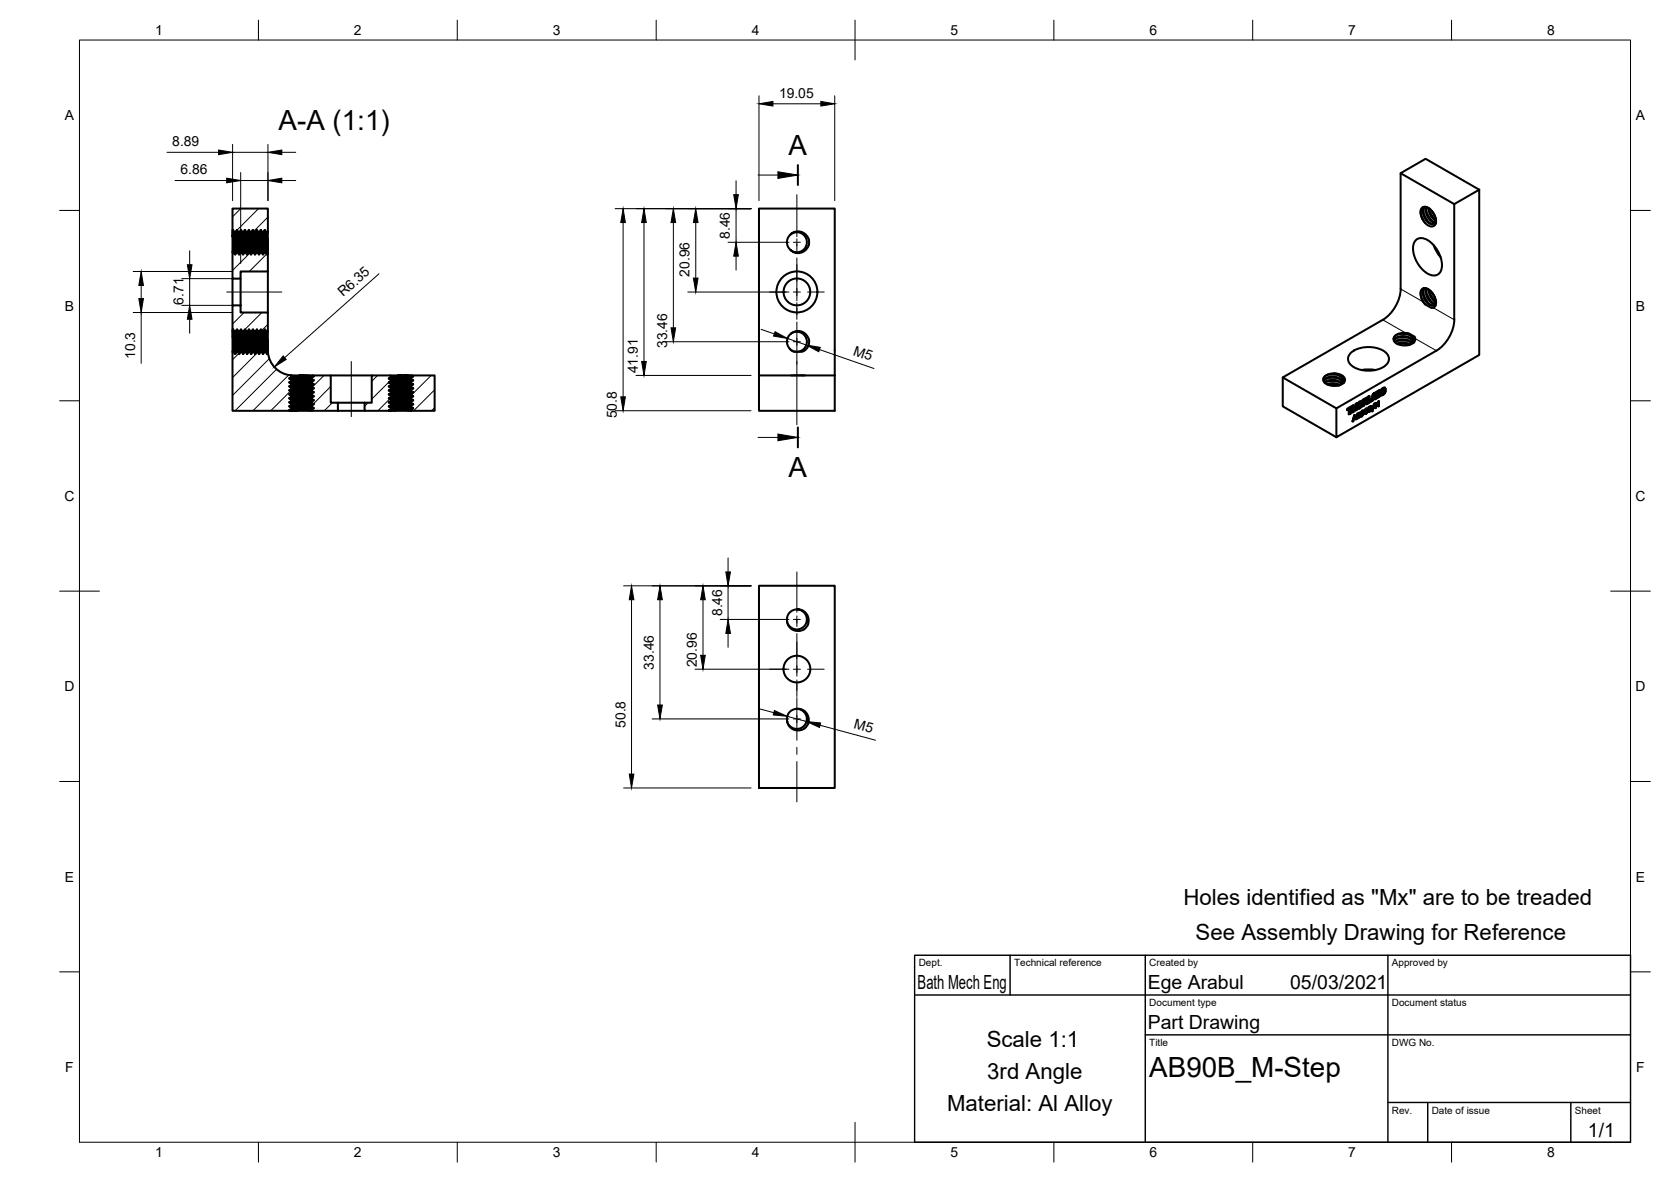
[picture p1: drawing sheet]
<svg xmlns="http://www.w3.org/2000/svg" width="420mm" height="297mm" viewBox="0 0 420 297" stroke-linecap="round" stroke-linejoin="round" font-family="sans-serif">
<!-- layer: Visible -->
<g fill="none" stroke="#000" stroke-width=".51">
<path d="M58.5 52.4h8.9l-.2 6h-.2l-.4-.6-.4 .6h-.2l-.4-.6-.4 .6h-.2l-.4-.6-.4 .6h-.3l-.3-.6-.4 .6h-.3l-.3-.6-.4 .6h-.2l-.4-.6-.4 .6h-.2l-.4-.6-.4 .6h-.3l-.3-.6-.4 .6h-.3l-.3-.6-.1 .2zM58.5 58v.4M58.5 59.6v3.8M58.5 57.8v1.8l.1-1.8M58.9 58.4l-.4 5M59.2 58.4l-.4 5M59.5 57.8l-.4 6.1M59.6 57.8l-.4 6.1M59.9 58.4l-.4 5M60.2 58.4l-.4 5M60.6 57.8l-.5 6.1M60.6 57.8l-.4 6.1"/>
<path d="M61 58.4l-.5 5M61.2 58.4l-.5 5M61.6 57.8l-.5 6.1M61.6 57.8l-.4 6.1M62 58.4l-.5 5M62.2 58.4l-.4 5M62.5 57.8l-.4 6.1M62.6 57.8l-.4 6.1M62.9 58.4l-.4 5M63.2 58.4l-.4 5M63.5 57.8l-.4 6.1M63.6 57.8l-.4 6.1"/>
<path d="M63.9 58.4l-.4 5M64.2 58.4l-.4 5M64.6 57.8l-.5 6.1M64.6 57.8l-.4 6.1M65 58.4l-.5 5M65.2 58.4l-.5 5M65.6 57.8l-.5 6.1M65.6 57.8l-.4 6.1M66 58.4l-.5 5M66.2 58.4l-.4 5M66.5 57.8l-.4 6.1M66.6 57.8l-.4 6.1"/>
<path d="M67 58.4l-.5 5M67.2 58.4l-.4 5M67.4 58.2v1.9M198.7 59a2.75 2.75 0 0 1 3.9-.1 2.75 2.75 0 0 1 0 3.9 2.75 2.75 0 0 1-3.9 0 2.52 2.52 0 0 0 3.5-.2 2.52 2.52 0 0 0 0-3.5 2.52 2.52 0 0 0-3.5-.1zM198.7 59a2.51 2.51 0 0 0 0 3.8M352.2 43.5l6.3-3.6 13.4 7.8M357.5 54.6l.9 1.5M357.8 52.1a2.19 2.19 0 0 0 0 3.1M358.1 52l-.3 .7v.7l.7 1.9a1.62 1.62 0 0 0 2.1 .9 2.97 2.97 0 0 0-1.3-3.8 1.24 1.24 0 0 0-1.6-.2 1.24 1.24 0 0 0-.4 1.5l.2 1.1a2.62 2.62 0 0 0 3.1 2 2.53 2.53 0 0 0-.2-3.3 2.28 2.28 0 0 0-2.6-1.4M358.2 52a3.3 3.3 0 0 0 2.2 4.3l.2-.1M358.2 54.2l.6 1.2M358.5 52a3.5 3.5 0 0 0 2.3 4"/>
<path d="M358.7 52.1a3.6 3.6 0 0 0 2.2 3.8M358.9 53.8l.7 1.2M359.2 52.3l.4 1.7 .5 .7 .9 .7M359.4 52.4a3.9 3.9 0 0 0 1.6 2.8M359.6 53.4l.7 1.2M360.2 53.2l.5 1M371.9 47.7v41.5l-35.9 20.7v-7.3M371.9 47.7l-6.2 3.6M58.5 76.7h2v1.8h6.9l-.2 4.9h-.2l-.3-.6-.4 .6h-.3l-.3-.6-.5 .6h-.2l-.4-.6-.4 .6h-.2l-.4-.6-.4 .6h-.2l-.3-.6-.4 .6h-.3l-.3-.6-.5 .6h-.2l-.4-.6-.4 .6h-.2l-.4-.6-.4 .6h-.2l-.3-.6-.2 .2zM58.5 70v6.7M58.5 63.4h.3l.3 .5 .4-.5h.3l.3 .5 .4-.5h.2l.4 .5 .4-.5h.3l.3 .5 .4-.5h.3l.3 .5 .4-.5h.3l.3 .5 .4-.5h.2l.4 .5 .4-.5h.3l.3 .5 .4-.5h.3l.3 .5 .3-.3v4.6h-6.9v1.8h-2zM60.5 70v6.7"/>
<path d="M67.1 63.9l.3-3.8-.2 3.8M67.4 61.7v1.9M67.4 68.2v10.3M352.2 72.6a9.9 9.9 0 0 1-4.5 7.8l-25.2 14.5 13.5 7.7 25.2-14.5a9.9 9.9 0 0 0 4.5-7.8v-29l-13.5-7.8v29.1M355.9 60.4a2.62 2.62 0 0 1 3.7 .4 7.3 7.3 0 0 1 2.7 7.3 2.16 2.16 0 0 1-3.4 .6 7.8 7.8 0 0 1-3.5-7.1zM357.5 75.1l.9 1.4M357.7 75.5l.7 1 1.5 .9 .7-.2 .4-.4M357.8 72.5l-.4 .4-.2 .6 .1 1 .4 1M357.9 72.5a1.97 1.97 0 0 0-.2 3M358 72.5a3.2 3.2 0 0 0 2.3 4.3 1.72 1.72 0 0 0 .2-2.5 2.88 2.88 0 0 0-2.6-1.8 3 3 0 0 1 3 2.4l.2 1-.1 .9M358.2 72.4a3.3 3.3 0 0 0 2.2 4.3h.2M358.2 74.7l.6 1.1"/>
<path d="M358.5 72.5a3.5 3.5 0 0 0 2.3 3.9M358.7 72.5a3.6 3.6 0 0 0 2.1 3.8M358.9 74.3l.6 1.1M359.2 72.8l.4 1.7 .7 .9 .6 .5M359.4 72.9a4 4 0 0 0 1.5 2.7M359.6 73.9l.7 1.1M360.2 73.7l.5 .9M360.5 61.6l.7 1.6 1 1.5M58.5 83v.5M58.6 82.8l-.1 2M58.7 82.8l-.2 5.6M59 83.4l-.5 5"/>
<path d="M59.2 83.4l-.4 5M59.6 82.8l-.5 6.1M59.6 82.8l-.4 6.1M60 83.4l-.5 5M60.2 83.4l-.4 5M60.6 82.8l-.5 6.1M60.6 82.8l-.4 6.1M61 83.4l-.5 5M61.2 83.4l-.4 5M61.6 82.8l-.5 6.1M61.7 82.8l-.5 6.1M62 83.4l-.5 5"/>
<path d="M62.3 83.4l-.5 5M62.6 82.8l-.5 6.1M62.7 82.8l-.5 6.1M63 83.4l-.5 5M63.2 83.4l-.4 5M63.6 82.8l-.5 6.1M63.6 82.8l-.4 6.1M64 83.4l-.5 5M64.2 83.4l-.4 5M64.6 82.8l-.5 6.1M64.6 82.8l-.4 6.1M65 83.4l-.5 5"/>
<path d="M65.2 83.4l-.4 5M65.6 82.8l-.5 6.1M65.7 82.8l-.5 6.1M66 83.4l-.5 5M66.3 83.4l-.5 5M66.5 88.4l-.3 .5-.4-.5h-.3l-.3 .5-.4-.5h-.3l-.3 .5-.4-.5h-.3l-.3 .5-.4-.5h-.3l-.3 .5-.4-.5h-.3l-.3 .5-.4-.5h-.3l-.3 .5-.4-.5h-.3l-.3 .5-.4-.5h-.3v14.8h14.4l-.2-.2 .6-.3v-.2l-.6-.4 .6-.4v-.2l-.6-.4 .6-.4v-.2l-.6-.5 .6-.3v-.3l-.6-.4 .6-.3v-.2l-.6-.4 .6-.4v-.2l-.6-.4 .6-.4v-.2l-.6-.5 .6-.3v-.3l-.6-.4 .6-.3v-.2l-.2-.2h.2M66.5 88.4h.3l.3 .5 .3-.5M66.6 82.8l-.5 6.1M66.7 82.8l-.5 6.1M67 83.4l-.5 5M67.2 83.4l-.4 5M67.4 86.9v-1.5l-.3 3.5"/>
<path d="M67.4 83.2v2.2M67.4 88.4a6.4 6.4 0 0 0 5.9 5.9M67.4 88.4v-1.5l-.2 2M72.7 95.1l6.2 .5M72.7 95l6.2 .5M72.7 96.1l6.2 .5M72.7 96l6.2 .5M72.7 97.1l6.2 .5M72.7 97.1l6.2 .4M72.7 98.1l6.2 .5M72.7 98.1l6.2 .4M72.7 99.1l6.2 .5"/>
<path d="M72.7 99l6.2 .5M73.3 94.5l5 .4M73.3 94.3h2M73.3 95.4l5 .5M73.3 96.5l5 .4M73.3 97.5l5 .4M73.3 98.5l5 .4M73.3 99.4l5 .5M73.3 94.7l5 .5M73.3 95.7l5 .5M73.3 96.7l5 .5M73.3 97.7l5 .5"/>
<path d="M73.3 98.7l5 .5M73.3 99.7l5 .5M76.9 94.3h1.7M78.6 94.3h4.6v6.9h1.8v2h-6.7v-.3l.6-.3-.6-.4v-.3l.6-.3-.6-.4v-.3l.6-.3-.6-.4v-.3l.6-.3-.6-.4v-.3l.6-.3-.6-.4v-.3l.6-.3-.6-.4v-.3l.6-.3-.6-.4v-.3l.6-.3-.6-.4v-.3l.6-.3zM78.9 94.5l-3.6-.2 3.6 .3M83.2 94.3h10.3M93.5 94.3l4.8 .2v.2l-.5 .4 .5 .4v.2l-.5 .4 .5 .4v.2l-.5 .4 .5 .4v.3l-.5 .3 .5 .4v.2l-.5 .4 .5 .4v.2l-.5 .4 .5 .4v.2l-.5 .4 .5 .4v.3l-.5 .3 .5 .4v.3l-.5 .3 .1 .1h-6.2v-2h1.8zM97.8 95.1l6.1 .4M97.8 97.1l6.1 .4M97.8 96.1l6.1 .4M97.8 99.1l6.1 .4M97.8 95.2l6.1 .4"/>
<path d="M97.8 97.1l6.1 .5M97.8 96.1l6.1 .5M97.8 99.2l6.1 .4M97.8 98.2l6.1 .4M97.8 98.1l6.1 .4M98.1 94.3h1.9M98.3 94.5l5 .4M98.3 94.7l5 .5M98.3 95.5l5 .4M98.3 95.7l5 .5M98.3 99.5l5 .4M98.3 99.7l5 .5"/>
<path d="M98.3 96.5l5 .5M98.3 96.7l5 .5M98.3 98.5l5 .4M98.3 98.7l5 .5M98.3 97.5l5 .4M98.3 97.8l5 .4M101.6 94.3h-1.6l3.9 .3M103.5 94.3h5.8v8.9h-6v-.3l.6-.3-.6-.4v-.3l.6-.3-.6-.4v-.2l.6-.4-.6-.4v-.3l.6-.3-.6-.4v-.3l.6-.3-.6-.4v-.3l.6-.3-.6-.4v-.2l.6-.4-.6-.4v-.3l.6-.3-.6-.4v-.3l.6-.3zM103.5 94.3h-1.9l2.3 .2M190.8 94.3v-41.9h19.1v41.9M190.8 94.3v8.9h19.1v-8.9M190.8 94.3h19.1"/>
<path d="M198.9 83.8a2.78 2.78 0 0 1 4.5 1.6M198.9 83.8a2.51 2.51 0 0 1 3.4 .5 2.51 2.51 0 0 1-.3 3.5 2.51 2.51 0 0 1-3.4-.1M198.9 83.8a2.51 2.51 0 0 0-.3 3.8M199 94.3h3.4M203.4 85.3a2.7 2.7 0 0 1-1.7 3.1h-2.1l-1-.7M322.5 94.9v7.2l13.5 7.8M332.7 95.4a2.59 2.59 0 0 0 3.1 1.6 1.94 1.94 0 0 0 2.4-1.7 2.5 2.5 0 0 0-2.8-1.5 2.01 2.01 0 0 1 2.3 2l-.5 .7-.8 .4M332.7 95.3l.1-.4 .6-.5 1.8-.3 1.7 .4 .7 .6 .2 .5M332.8 95.7a3.2 3.2 0 0 1 4.1-.6l.8 .8M332.8 95.8a3.3 3.3 0 0 1 4.8 .2M333 96.1a3.6 3.6 0 0 1 4.4 .2M333.1 96.2a3.8 3.8 0 0 1 4.2 .2"/>
<path d="M333.6 96.5a4.2 4.2 0 0 1 3.3 .2M333.9 96.7a4.1 4.1 0 0 1 2.7 .1M334.3 94.1h1.5M334.3 94.9h1.5M334.3 95.7h1.5M334.3 96.6h1.5M335.5 93.8a2.62 2.62 0 0 0-2.7 1.3v.3M339.8 88.6a7.6 7.6 0 0 1 8.6 0 2.13 2.13 0 0 1 .8 2 2.13 2.13 0 0 1-1.5 1.7 7.8 7.8 0 0 1-7.9-.5 2 2 0 0 1 0-3.2zM342.4 93l1.7-.2 1.7 .2M343.7 100l.1 .3-.2 .5M343.9 99.8l.4-.2v1.2l.6-.4 .3-1.4 .4-.2 .5 1.2v-1.4l.6-.4a.3 .3 0 0 1 .4 .1 .3 .3 0 0 1-.1 .4l.2 .2 .3-.2a.2 .2 0 0 0 .3 .1 .2 .2 0 0 0 0-.3l-.2 .1a.39 .39 0 0 1-.5-.4 .39 .39 0 0 1 .4-.4 .41 .41 0 0 1 .3-.4 .41 .41 0 0 1 .5 .4l-.6 .1-.2 .2h.4a.44 .44 0 0 1 .5 .4 .44 .44 0 0 1-.4 .5l-.5 .3-.3-.3-.4 .7-1.1 .6-.1-.2-.4 .2-.1 .3-1.2 .7zM344.3 99.6l-.4 .2v1.5"/>
<path d="M344.3 99.5v1.2M345.2 99l-.3 1.4-.6 .4M345.4 99.3l.2 .5-.4 .2zM345.4 99.5l.1 .3-.2 .1zM345.4 99.3l.2 .5-.4 .2M345.6 98.8l-.4 .2M345.7 98.7l.3 .9M346.4 98.7l.4-.2v.3l-.4 .2zM346.4 99.2l.3-.2a.21 .21 0 0 1 .2 .2 .21 .21 0 0 1-.2 .2l-.3 .2zM346.4 99.3l.3-.2-.3 .2M346.4 99.5v-.2v.2M346.7 98.6l-.3 .3v-.2l.2-.1-.2 .3"/>
<path d="M346.7 98.6h.1M346.8 99.1l-.4 .4M346.8 98.5l-.1 .3-.3 .2M346.8 99v.4l-.4 .2M347 98.7h.1M347 98.1l-1 .5v1.4M347.1 98l.1 .2M347.2 98.5l-.1 .1M347.2 98.5v.3M347.2 98.5l.3 .1M347.2 99.1l.1 .1M347.2 99.2l-.4 .5-1.1 .7"/>
<path d="M347.2 98.6h.3M347.3 98.5v.1M347.5 98.6h.1M347.5 98.7l-.3 .2M347.5 98.6l-.3 .2-.1-.1M347.6 98.6h.3l-.2 .2-.1-.2v.2M347.6 98.6h.1M347.6 98.1h.1M347.6 98.1l.2-.1zM347.8 97.9l-.2 .2M347.9 98.6h-.3M347.9 97.9h.1"/>
<path d="M347.9 98.5l-.3 .4M347.9 98l.4-.2a.45 .45 0 0 0-.4-.4 .45 .45 0 0 0-.5 .4l-.2 .4-.3-.2-.9 .5v1.1l-.3-.9-.5 .3-.4 1.4-.5 .3v-1.2l-.5 .3v1.6v-.5l-.2-.1M347.9 98a.44 .44 0 0 1 .5 .4 .44 .44 0 0 1-.3 .5l-.5 .4a.55 .55 0 0 0-.8 .4l-1.1 .7-.1-.2-.4 .5-1.7 .9-.1-.5-.5 .2v.6l-.3 .3v-.9M348.1 97.5l-.4 .1-.4 .3v.6M348.1 97.5h.1M348.2 98.1l-.6 .1M348.2 97.4l.1 .4-.4 .2M348.3 98v.4l-.3 .6-.8 .3M350.5 85.5a3.1 3.1 0 0 1 4.1-.6l.8 .8M350.5 85.6a3.3 3.3 0 0 1 4.8 .2M350.7 85.9a3.7 3.7 0 0 1 4.4 .2M350.8 86l.9-.4 1.3-.1 1.2 .3 .8 .4"/>
<path d="M351.2 86.4a4 4 0 0 1 3.3 .1M351.5 86.5a4.2 4.2 0 0 1 2.8 .1M352 83.9h1.4M352 84.7h1.4M352 85.6h1.4M352 86.4h1.4M353.3 83.7l.9 .1 1.5 .8 .2 .7a1.64 1.64 0 0 1-1.6 1.4M353.3 83.7a1.85 1.85 0 0 1 2.1 2l-.6 .7-.8 .3M353.3 83.7a2.58 2.58 0 0 0-2.9 1.4M355.5 85.4l-.6-.8-1.1-.6-1.7-.1-1.3 .5a1.16 1.16 0 0 0-.3 1.2 1.16 1.16 0 0 0 .9 .9 4.6 4.6 0 0 0 2.8 .2M72.7 103l2.1 .2-2.1-.1M72.7 100.1l6.2 .5"/>
<path d="M72.7 100l6.2 .5M72.7 101.1l6.2 .5M72.7 101.1l6.2 .4M72.7 102.1l6.2 .5M72.7 102.1l6.2 .4M72.9 103.2h.6M73.3 100.5l5 .4M73.3 101.5l5 .4M73.3 102.5l5 .4M73.3 100.7l5 .5M73.3 101.7l5 .5M73.3 102.7l5 .5"/>
<path d="M74.8 103.2h3.6M85 103.2h6.7M85 101.2h6.7M97.8 103.1l5.6 .1M97.8 102.1l6.1 .4M97.8 101.1l6.1 .4M97.8 100.1l6.1 .4M97.8 103.2h1.7M97.8 102.2l6.1 .4M97.8 101.1l6.1 .5M97.8 100.1l6.1 .5M97.9 103.2h.4"/>
<path d="M98.3 102.5l5 .4M98.3 102.8l5 .4M98.3 101.5l5 .4M98.3 101.8l5 .4M98.3 100.5l5 .5M98.3 100.7l5 .5M338.7 102.7l1.6-.9v.6l.5-.3v-.6l.3-.2v1.7l-.3 .2v-.7l-.5 .3v.7l-.4 .2v-1.3l-.4 .2v1.3l-.4 .2v-1.2l-.4 .2zM339.1 102.9l-.4 .2M339.9 102.4l-.4 .2v1.3l-.4 .2M340.3 101.8v.6M340.5 104.4l.2-.1 .4 1-.2 .1-.1-.3-.5 .3-.2 .5zM340.6 104.5l.2 .5-.4 .2z"/>
<path d="M340.6 104.5l-.2 .7M340.7 104.3l.4 1M340.8 102.5l-.5 .3v.7l-.4 .2M340.8 105.1l-.5 .3-.2 .5M341 105.3l-.1 .1M341.1 102.2a.45 .45 0 0 0 .2 .5 .45 .45 0 0 0 .6-.1M341.1 102.2v.8l-.3 .2M341.1 101.3v.9M341.2 104l.5-.3a.24 .24 0 0 1 .3 .2 .24 .24 0 0 1-.2 .3 .44 .44 0 0 1 .2 .5 .44 .44 0 0 1-.4 .3l-.4 .2zM341.7 103.9v.3l-.4 .2M341.7 103.9l-.4 .1 .1 .4M341.7 103.9l-.4 .1v.4"/>
<path d="M341.8 101.3l-.3 .6zM341.8 104.3l-.5 .2 .1 .5 .4-.3 .1-.3-.5 .1v.5M341.8 102.6l-.4 .1M341.9 101.2a.53 .53 0 0 1 .3 .6 .53 .53 0 0 1-.6 .4l-.1-.3 .1 .4M341.9 103.7l-.1 .5M341.9 104.2a.59 .59 0 0 1-.3 .8l-.4 .2M342.1 101.2h-.3M342.1 101.2h.1M342.2 104.1h.1M342.3 103.4a.35 .35 0 0 1 .5-.2 .35 .35 0 0 1 .1 .5l-.2 .6-.4 .3 .5-.8a.35 .35 0 0 1-.6 .3 .35 .35 0 0 1 .1-.6zM342.3 103.7l.4-.4-.4 .2 .1 .4M342.3 100.8l.3 .5"/>
<path d="M342.6 101.3a.51 .51 0 0 0-.4-.5 .51 .51 0 0 0-.6 .3l-.5 1.1M342.6 101.3a1.49 1.49 0 0 1-.7 1.3M342.7 103.3a.29 .29 0 0 1 0 .5 .29 .29 0 0 1-.4-.1M342.8 103.8l-.5 .3M342.8 103.2v.9l-.5 .5M342.9 100.6v.4v-.4l.3-.2zM342.9 101.9l-.3 .2M343.2 100.5l.2-.1v.3l-.5 .3M343.3 102.8a.35 .35 0 0 1 .5-.1 .35 .35 0 0 1 .1 .5l-.1 .4a.38 .38 0 0 1-.5 .4 .38 .38 0 0 1-.2-.6zM343.4 101.1l-.5 .2v.6M343.4 102.9l.3-.1v.8a.2 .2 0 0 1-.2 .3 .2 .2 0 0 1-.2-.3zM343.4 100.4h-.2"/>
<path d="M343.5 103.9l-.3 .1M343.6 100.8a.41 .41 0 0 0 .3-.4 .41 .41 0 0 0-.4-.4l-.9 .5v.8M343.6 102.8l-.3 .3v.7M343.6 102.8h.1M343.7 100.8l.1 .6M343.7 102.6l.1 .9-.3 .5M344.1 102.3l.5-.2a.25 .25 0 0 1 .2 .1 .25 .25 0 0 1-.1 .3 .47 .47 0 0 1 .2 .5 .47 .47 0 0 1-.4 .3l-.4 .3zM344.2 102.4l.5-.2-.1 .3-.4 .3zM344.2 102.9l.6-.1-.1 .3-.5 .2zM344.6 102.2l-.4 .2v.4M344.6 102.2h.1M344.7 102.5h.1"/>
<path d="M344.7 102.7l-.5 .2v.4M344.8 102l-.1 .5M344.8 103l-.7 .6M344.8 102.5v.6M345.4 101.5l.2-.1-.7 1.9zM345.6 101.4l-.7 1.9M345.6 100.2l-.4 .2v.3l-1.7 .9M345.6 100.1l.1 .2M345.8 101.4l.2-.2 .3 .6 .4-1v1.3h-.1v-1l-.4 .9-.3-.6v1.1l-.1 .1zM345.9 101.4v1.1l-.1 .1M346 101.2l.3 .6M346.6 101.1l-.4 .9"/>
<path d="M346.7 100.8v1.3h-.1M190.8 147.2h19.1v50.8h-19.1zM200.3 153.1a2.75 2.75 0 0 1 3.1 2.5 2.75 2.75 0 0 1-2.5 3 2.75 2.75 0 0 1-3-2.5 2.51 2.51 0 0 0 2.8 2.1 2.51 2.51 0 0 0 2.2-2.7 2.51 2.51 0 0 0-2.6-2.4zM200.3 153.1a2.51 2.51 0 0 0-2.4 3M200.1 178.2a2.51 2.51 0 0 0-2.2 3.1M197.9 181.3a2.77 2.77 0 0 0 2.5 2.3 2.77 2.77 0 0 0 2.9-1.9M197.9 181.3a2.52 2.52 0 0 0 3 1.8 2.52 2.52 0 0 0 2-2.8 2.52 2.52 0 0 0-2.8-2.1 2.8 2.8 0 0 1 3.2 3.5"/>
<circle cx="200.4" cy="73.4" r="5.2"/>
<circle cx="200.4" cy="73.4" r="3.4"/>
<circle cx="200.4" cy="168.1" r="3.4"/>
</g>
<!-- layer: Visible Narrow -->
<g fill="none" stroke="#000" stroke-width=".25">
<path d="M352.2 72.6l5.7 3.3M360.4 77.3l5.3 3.1M346.6 98.2h.1M346.6 98.9h.1M346.9 99.1h.1M347.2 98.3h.1M347.5 98.6h.1M347.6 98.1h.1M347.7 80.4l5.7 3.3M347.7 97.6h.1M347.7 98h.1M347.7 98.8h.1"/>
<path d="M347.9 98.6h.1M355.8 85.1l5.4 3M341.5 103.9v.1M341.6 105h.1M341.8 101.2h.1M341.8 102.6h.1M342.9 103.5v.1M343.2 101.2h.1M343.2 100.4v.1M344.5 103.3h.1"/>
</g>
<!-- layer: Visible -->
<g fill="#000" stroke="#000" stroke-width=".25">
<circle cx="345.3" cy="99.9" r=".24"/>
<circle cx="345.4" cy="99.5" r=".24"/>
<circle cx="345.6" cy="98.8" r=".24"/>
<circle cx="345.6" cy="99.8" r=".24"/>
<circle cx="346.4" cy="99.5" r=".24"/>
<circle cx="346.4" cy="99.3" r=".24"/>
<circle cx="346.8" cy="99.1" r=".24"/>
<circle cx="347" cy="98.1" r=".24"/>
<circle cx="347.1" cy="98.5" r=".24"/>
<circle cx="347.5" cy="98.7" r=".24"/>
<circle cx="347.6" cy="98.1" r=".24"/>
<circle cx="347.8" cy="97.9" r=".24"/>
<circle cx="347.8" cy="98.6" r=".24"/>
<circle cx="347.9" cy="98" r=".24"/>
<circle cx="348.2" cy="98.1" r=".24"/>
<circle cx="348.3" cy="97.8" r=".24"/>
<circle cx="339.5" cy="102.6" r=".24"/>
<circle cx="339.5" cy="103.9" r=".24"/>
<circle cx="340.2" cy="105.8" r=".24"/>
<circle cx="340.3" cy="103.5" r=".24"/>
<circle cx="340.3" cy="102.8" r=".24"/>
<circle cx="340.3" cy="105.4" r=".24"/>
<circle cx="340.4" cy="105.2" r=".24"/>
<circle cx="340.5" cy="104.5" r=".24"/>
<circle cx="341.1" cy="102.2" r=".24"/>
<circle cx="341.6" cy="102.3" r=".24"/>
<circle cx="341.7" cy="103.9" r=".24"/>
<circle cx="341.8" cy="104.2" r=".24"/>
<circle cx="341.8" cy="104.3" r=".24"/>
<circle cx="341.9" cy="104.7" r=".24"/>
<circle cx="342" cy="104.4" r=".24"/>
<circle cx="342.3" cy="104.5" r=".24"/>
<circle cx="342.4" cy="104.6" r=".24"/>
<circle cx="342.6" cy="101.3" r=".24"/>
<circle cx="342.9" cy="101" r=".24"/>
<circle cx="342.9" cy="101.3" r=".24"/>
<circle cx="343.3" cy="103.8" r=".24"/>
<circle cx="343.4" cy="101.1" r=".24"/>
<circle cx="343.4" cy="100.4" r=".24"/>
<circle cx="343.6" cy="100.8" r=".24"/>
<circle cx="343.8" cy="101.4" r=".24"/>
<circle cx="344.2" cy="102.4" r=".24"/>
<circle cx="344.2" cy="102.9" r=".24"/>
<circle cx="344.2" cy="103.3" r=".24"/>
<circle cx="344.3" cy="100.7" r=".24"/>
<circle cx="344.7" cy="102.5" r=".24"/>
<circle cx="344.8" cy="102.2" r=".24"/>
<circle cx="344.9" cy="100.4" r=".24"/>
<circle cx="344.9" cy="102.7" r=".24"/>
<circle cx="345.1" cy="103.3" r=".24"/>
<circle cx="345.6" cy="100.2" r=".24"/>
<circle cx="346.3" cy="101.9" r=".24"/>
<circle cx="346.6" cy="101.1" r=".24"/>
</g>
<!-- layer: Visible Narrow -->
<g fill="#000" stroke="#000" stroke-width=".25">
<circle cx="346.6" cy="98.6" r=".11"/>
<circle cx="346.7" cy="99.1" r=".11"/>
<circle cx="346.7" cy="99.4" r=".11"/>
<circle cx="346.8" cy="98.6" r=".11"/>
<circle cx="347.7" cy="99.2" r=".11"/>
<circle cx="347.9" cy="98.1" r=".11"/>
<circle cx="348.4" cy="98.3" r=".11"/>
<circle cx="341.5" cy="101.9" r=".11"/>
<circle cx="341.6" cy="104.4" r=".11"/>
<circle cx="343.3" cy="103.4" r=".11"/>
<circle cx="343.8" cy="101.1" r=".11"/>
<circle cx="343.8" cy="100.2" r=".11"/>
<circle cx="344.4" cy="102.3" r=".11"/>
<circle cx="344.5" cy="102.7" r=".11"/>
</g>
<!-- layer: Border -->
<g fill="none" stroke="#000" stroke-width=".25">
<path d="M20 10.1h390v276.9h-390zM65 5.1v5M115 5.1v5M165 5.1v5M215 5.1v10M265 5.1v5M315 5.1v5M365 5.1v5M15 52.9h5M410 52.9h5M15 100.7h5M410 100.7h5"/>
<path d="M15 148.6h10M405 148.6h10M15 196.4h5M410 196.4h5M15 244.2h5M410 244.2h5M65 287v5M115 287v5M165 287v5M215 282.1v9.9M265 287v5M315 287v5"/>
<path d="M365 287v5"/>
</g>
<!-- layer: TitleBlock -->
<path d="M230 240.1h180v46.9h-180zM230 250h180M254 240.1v9.9M288 240.1v46.9M349 240.1v46.9M288 260.1h122M349 277.1h61M359 277.1v9.9M395 277.1v9.9" fill="none" stroke="#000" stroke-width=".36"/>
<!-- layer: Hatching -->
<g fill="none" stroke="#000" stroke-width=".25">
<path d="M59.5 58l-.4 .4M60.5 52.4l-2 2.1M65 52.4l-5.4 5.4M67.4 54.6l-3.6 3.5M58.5 63.4h.1M58.7 76.7l-.2 .2M61.4 78.5l-2.9 2.9M62.9 63.5l-4.4 4.5M65.8 78.5l-4.8 4.9M67 63.9l-4.3 4.3M67.4 68l-.2 .2M60 88.8l-1.5 1.6"/>
<path d="M64.9 88.5l-6.4 6.4M67.4 81.5l-1.6 1.6M67.7 90.1l-9.2 9.3M69.6 92.8l-10.5 10.4M72.6 94.2l-9 9M73 98.3l-4.9 4.9M81.5 94.3l-3 3M83.2 97.1l-4.4 4.4M95 94.3l-1.5 1.5M98.3 95.5l-4.8 4.8M103.9 94.3l-.1 .2M108.4 94.3l-4.9 5"/>
<path d="M109.3 98l-5.3 5.2M72.7 103l-.1 .2M73.3 102.5l-.5 .5M78.4 101.9l-.1 .1M83.6 101.2l-2 2M92.6 101.2l-.9 .9M98 100.3l-3 2.9M109.3 102.5l-.8 .7"/>
</g>
<!-- layer: Annotations -->
<path d="M200.6 41.5v5M200.6 107.4v5" fill="none" stroke="#000" stroke-width=".51"/>
<path d="M190.6 44h5M190.6 109.9h5" fill="none" stroke="#000" stroke-width=".25"/>
<path d="M195.6 43.2l5 .8-5 .8zM195.6 109.1l5 .8-5 .9z" fill="#000" stroke="#000" stroke-width=".25"/>
<!-- layer: Center Lines -->
<g fill="none" stroke="#000" stroke-width=".25">
<path d="M200.4 48.9v10.6M200.4 60v3.1M57 73.4h13.9M193.5 73.4h4.2M199.5 60.9h1.8M199.5 73.4h1.8M200.4 64.8v10.8M200.4 76.1v4.1M203.1 73.4h4.1M88.3 90.8v13.9M199.5 85.9h1.8M200.4 80.9v25.8"/>
<path d="M199.5 155.7h1.8M200.4 143.7v10.2M200.4 154.8v2.6M200.4 159.2v10.7M193.5 168.2h4.2M199.5 168.2h1.8M200.4 170.9v4.1M200.4 175.3v10.7M203.1 168.2h4.1M199.5 180.7h1.8M200.4 187.8v1.8M200.4 191.4v10.1"/>
</g>
<!-- layer: Dimensions -->
<g fill="none" stroke="#000" stroke-width=".25">
<path d="M42 38.3h13M58.5 36.3v14.1M58.5 38.3h8.9M67.4 36.3v14.1M70.9 38.3h3.5M190.8 24.1v26.3M194.4 26.1h12M209.9 24.1v26.3M44 45.4h13M60.5 43.4v22.8M60.5 45.4h6.9M70.9 45.4h3.5"/>
<path d="M154.7 52.4h34.1M156.7 55.9v43.8M161.9 55.9v34.9M169.3 55.9v26.5M174.9 55.9v14M185.1 45.4v3.5M185.1 52.4v8.5M33.5 68.2h25M33.5 78.5h25M35.5 71.7v3.3M35.5 78.5v12.8M45.7 70h12.8"/>
<path d="M45.7 76.7h12.8M47.7 63v3.5M47.7 70v6.7M95.3 68.8l-23.7 21.1M172.9 73.4h25.5M183.1 60.9h15.3M185.1 64.4v3.5M47.7 80.2v3.5M159.9 94.3h28.9M167.3 85.9h31.1M191.4 82.8l3.3 1.1M198 85.1l4.8 1.6"/>
<path d="M202.6 84.8a2.51 2.51 0 0 1-2.2 3.6M206.1 87.8l13.7 4.8M154.7 103.2h34.1M156.8 147.2h32M158.8 150.7v43.8M165.9 150.7v26.5M176.8 150.7v14M181.1 155.7h17.3M183.1 140.2v3.5M183.1 147.2v8.5M183.1 159.2v3.5M174.8 168.2h23.6"/>
<path d="M191.2 178.2l3.4 .9M202 178.7a2.51 2.51 0 0 1-.4 4.1M156.8 198h32M164 180.7h34.4M197.9 180l4.9 1.3M206.2 182.3l13.9 3.7"/>
</g>
<g fill="#000" stroke="#000" stroke-width=".25">
<path d="M55 37.7l3.5 .6-3.5 .6zM67.4 38.3l3.5-.6v1.2zM190.8 26.1l3.6-.6v1.2zM206.4 25.5l3.5 .6-3.5 .6zM57 44.8l3.5 .6-3.5 .5zM67.4 45.4l3.5-.6v1.1zM156.7 52.4l.5 3.5h-1.1zM161.9 52.4l.6 3.5h-1.2zM169.3 52.4l.6 3.5h-1.2zM174.9 52.4l.6 3.5h-1.2zM184.5 48.9h1.2l-.6 3.5zM35.5 68.2l.6 3.5h-1.2z"/>
<path d="M34.9 75h1.2l-.6 3.5zM47.1 66.5h1.2l-.6 3.5zM174.3 69.9h1.2l-.6 3.5zM185.1 60.9l.6 3.5h-1.2zM47.7 76.7l.6 3.5h-1.2zM71.2 89.4l.8 .9-3 1.9zM156.1 99.7h1.1l-.5 3.5zM161.3 90.8h1.2l-.6 3.5zM168.7 82.4h1.2l-.6 3.5zM194.9 83.4l3.1 1.7-3.5-.6zM202.8 86.7l3.4 .6-.3 1.1zM158.8 147.2l.6 3.5h-1.2z"/>
<path d="M165.9 147.2l.6 3.5h-1.1zM176.8 147.2l.5 3.5h-1.1zM182.5 143.7h1.2l-.6 3.5zM183.1 155.7l.6 3.5h-1.2zM165.4 177.2h1.1l-.6 3.5zM176.2 164.7h1.1l-.5 3.5zM194.7 178.5l3.2 1.5-3.5-.3zM158.2 194.5h1.2l-.6 3.5zM202.8 181.3l3.5 .4-.3 1.1z"/>
</g>
<g font-size="7">
<text x="70" y="32.7">A-A (1:1)</text>
<text x="198.3" y="39">A</text>
<text x="198.3" y="119.9">A</text>
<text x="289" y="270.6">AB90B_M-Step</text>
</g>
<g font-size="5.6">
<text x="297.6" y="227.4">Holes identified as &quot;Mx&quot; are to be treaded</text>
<text x="300.6" y="236.3">See Assembly Drawing for Reference</text>
<text x="248.1" y="263.2">Scale 1:1</text>
<text x="248.2" y="271">3rd Angle</text>
<text x="238.1" y="279.2">Material: Al Alloy</text>
</g>
<g font-size="4.9">
<text x="230.7" y="248.5">Bath Mech Eng</text>
<text x="288.6" y="248.5">Ege Arabul</text>
<text x="324.4" y="248.6">05/03/2021</text>
<text x="288.6" y="258.6">Part Drawing</text>
<text x="399.3" y="285.8">1/1</text>
</g>
<g font-size="3.5">
<text x="39" y="8.8">1</text>
<text x="89" y="8.8">2</text>
<text x="139" y="8.8">3</text>
<text x="189" y="8.8">4</text>
<text x="239" y="8.8">5</text>
<text x="289" y="8.8">6</text>
<text x="339" y="8.8">7</text>
<text x="389" y="8.8">8</text>
<text x="195.9" y="24.5">19.05</text>
<text x="16.3" y="30.2">A</text>
<text x="411.3" y="30.2">A</text>
<text x="43.3" y="36.8">8.89</text>
<text x="45.4" y="43.8">6.86</text>
<text x="183.5" y="60" transform="rotate(-90 183.5 60)">8.46</text>
<text x="173.4" y="69.5" transform="rotate(-90 173.4 69.5)">20.96</text>
<text x="46.1" y="76.5" transform="rotate(-90 46.1 76.5)">6.71</text>
<text x="86.3" y="74.7" transform="rotate(-42 86.3 74.7)">R6.35</text>
<text x="16.3" y="78">B</text>
<text x="411.3" y="78">B</text>
<text x="167.8" y="87.4" transform="rotate(-90 167.8 87.4)">33.46</text>
<text x="214.4" y="89.1" transform="rotate(19 214.4 89.1)">M5</text>
<text x="34" y="90.2" transform="rotate(-90 34 90.2)">10.3</text>
<text x="160.4" y="93.9" transform="rotate(-90 160.4 93.9)">41.91</text>
<text x="155.1" y="105.1" transform="rotate(-90 155.1 105.1)">50.8</text>
<text x="16.2" y="125.9">C</text>
<text x="411.2" y="125.9">C</text>
<text x="181.5" y="154.8" transform="rotate(-90 181.5 154.8)">8.46</text>
<text x="175.2" y="167.7" transform="rotate(-90 175.2 167.7)">20.96</text>
<text x="16.2" y="173.7">D</text>
<text x="164.4" y="168.3" transform="rotate(-90 164.4 168.3)">33.46</text>
<text x="411.2" y="173.7">D</text>
<text x="157.2" y="182.9" transform="rotate(-90 157.2 182.9)">50.8</text>
<text x="214.5" y="182.9" transform="rotate(15 214.5 182.9)">M5</text>
<text x="16.3" y="221.6">E</text>
<text x="411.3" y="221.6">E</text>
<text x="16.4" y="269.4">F</text>
<text x="411.4" y="269.4">F</text>
<text x="39" y="290.8">1</text>
<text x="89" y="290.8">2</text>
<text x="139" y="290.8">3</text>
<text x="189" y="290.8">4</text>
<text x="239" y="290.8">5</text>
<text x="289" y="290.8">6</text>
<text x="339" y="290.8">7</text>
<text x="389" y="290.8">8</text>
</g>
<g font-size="2.5">
<text x="231" y="242.9">Dept.</text>
<text x="255" y="242.9">Technical reference</text>
<text x="289" y="242.9">Created by</text>
<text x="350" y="242.9">Approved by</text>
<text x="289" y="252.8">Document type</text>
<text x="350" y="252.8">Document status</text>
<text x="289" y="262.9">Title</text>
<text x="350" y="262.9">DWG No.</text>
<text x="350" y="279.9">Rev.</text>
<text x="360" y="279.9">Date of issue</text>
<text x="396" y="279.9">Sheet</text>
</g>
</svg>
